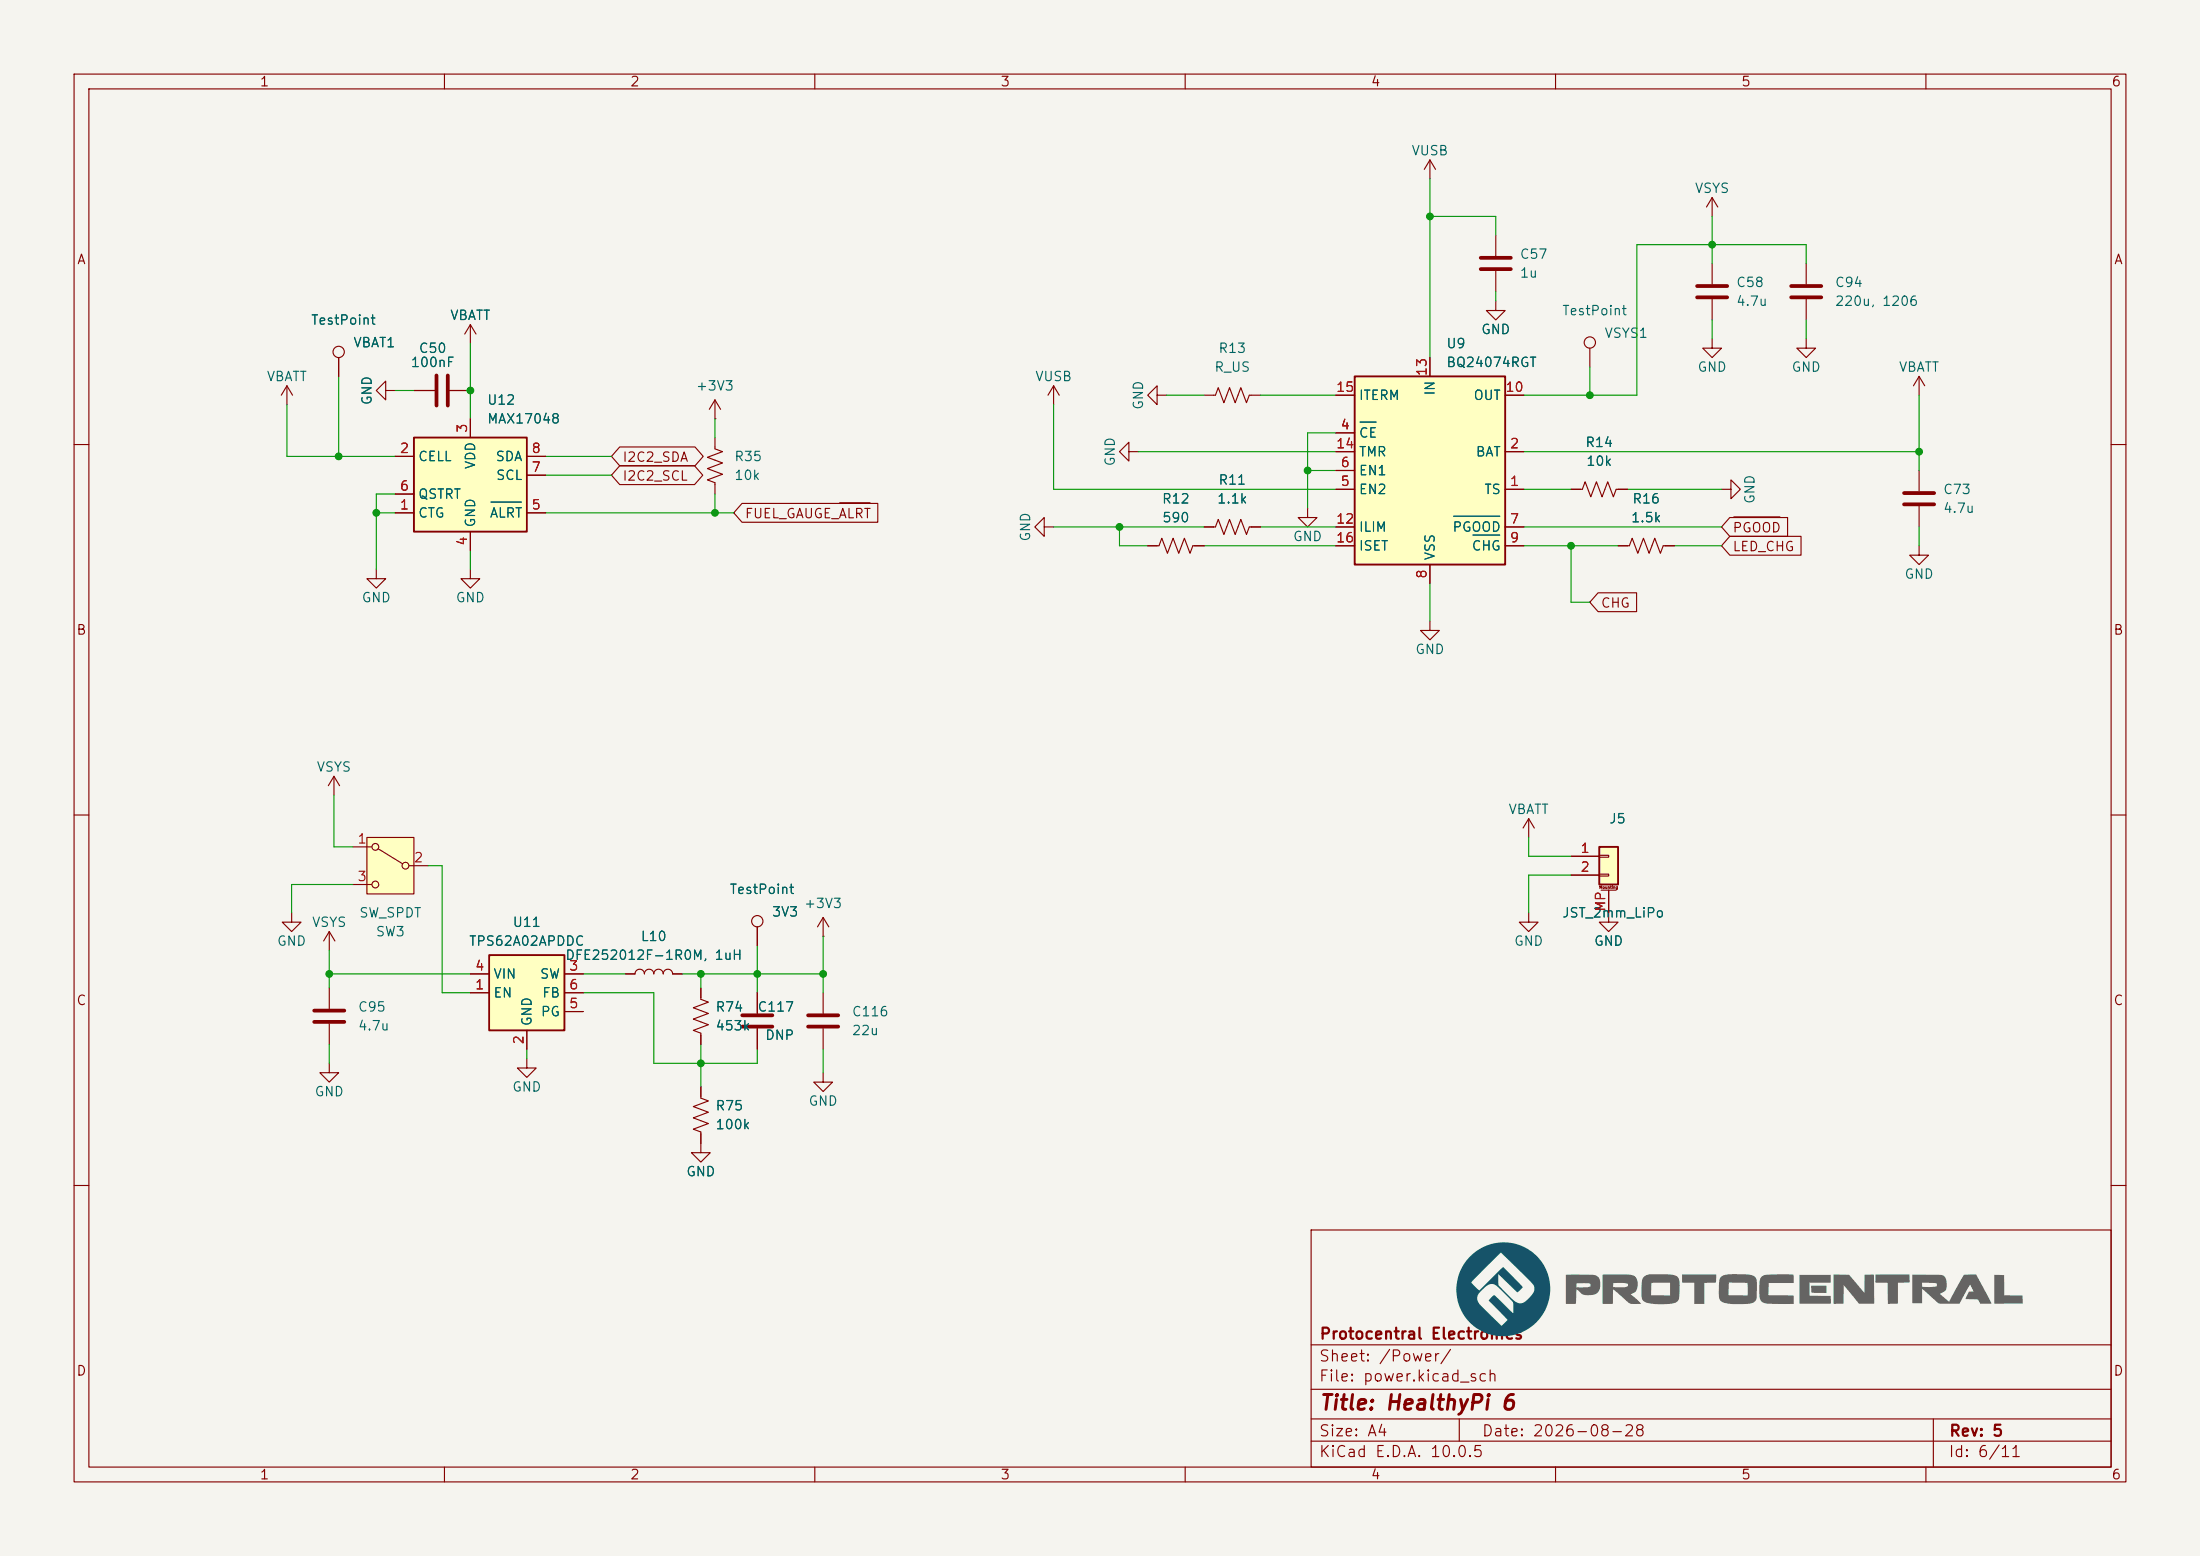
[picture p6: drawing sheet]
<svg xmlns="http://www.w3.org/2000/svg" width="297mm" height="210mm" viewBox="0 0 297 210" stroke-linecap="round" stroke-linejoin="round" font-family="sans-serif">
<path d="M0 0h297v210h-297z" fill="#f5f4ef" stroke="#f5f4ef" stroke-width=".14"/>
<g fill="none" stroke="#840000" stroke-width=".15">
<path d="M10 10h277v190h-277zM12 12h273v186h-273zM60 10v2M110 10v2M160 10v2M210 10v2M260 10v2M10 60h2M285 60h2M10 110h2M285 110h2M10 160h2"/>
<path d="M177 166h108v32h-108zM285 160h2M60 198v2M110 198v2M160 198v2M177 194.5h108M177 191.5h108M177 187.5h108M177 181.5h108M197 191.5v3M210 198v2M260 198v2"/>
<path d="M261 191.5v6.5"/>
</g>
<path d="M55.9 59.1h15.2v12.7h-15.2z" fill="#ffffc2"/>
<path d="M55.9 59.1h15.2v12.7h-15.2z" fill="none" stroke="#840000" stroke-width=".25"/>
<path d="M63.5 56.5v2.6M53.3 69.2h2.6M53.3 61.6h2.6M53.3 66.7h2.6M63.5 71.8v2.5M71.1 69.2h2.6M71.1 61.6h2.6M71.1 64.1h2.6M44.4 125.7l-.7 1.3M44.4 125.7l.8 1.3M44.4 125.7v2.6" fill="none" stroke="#840000" stroke-width=".15"/>
<path d="M66.3 67.8h4.1" fill="none" stroke="#006464" stroke-width=".15"/>
<path d="M49.5 113h6.4v7.7h-6.4z" fill="#ffffc2"/>
<g fill="none" stroke="#840000" stroke-width=".15">
<path d="M231.1 26.7l-.7 1.2M231.1 26.7l.8 1.2M231.1 26.7v2.5M47.6 114.3h2.6M47.6 119.4h2.6M49.5 113h6.4v7.7h-6.4zM51.1 114.6l3.3 2M55.2 116.8h2.6M71.1 142.9v1.2h1.3l-1.3 1.3-1.3-1.3h1.3"/>
<circle cx="50.7" cy="119.4" r=".46"/>
<circle cx="50.7" cy="114.3" r=".46"/>
<circle cx="54.7" cy="116.8" r=".46"/>
</g>
<path d="M66 128.9h10.2v10.2h-10.2z" fill="#ffffc2"/>
<path d="M66 128.9h10.2v10.2h-10.2z" fill="none" stroke="#840000" stroke-width=".25"/>
<g fill="none" stroke="#840000" stroke-width=".15">
<path d="M201.9 31.8v2.7M201.9 36.6v2.8M231.1 35.6v2.8M243.8 35.6v2.8M201.9 40.6v1.3h1.3l-1.3 1.3-1.2-1.3h1.2M214.6 47v2.5M231.1 45.7v1.3h1.3l-1.3 1.3-1.2-1.3h1.2M231.1 40.4v2.8M243.8 45.7v1.3h1.3l-1.3 1.3-1.2-1.3h1.2M243.8 40.4v2.8M259.1 50.8l-.8 1.3M259.1 50.8l.7 1.3"/>
<path d="M259.1 50.8v2.5M259.1 63.5v2.8M259.1 68.3v2.8M45.1 104.8l-.8 1.2M45.1 104.8l.7 1.2M45.1 104.8v2.5M44.4 133.4v2.7M44.4 138.2v2.8M63.5 134h2.5M63.5 131.4h2.5M71.1 139.1v2.5M76.2 134h2.5"/>
<path d="M76.2 131.4h2.5M76.2 136.5h2.5M84.5 131.4h1.2a.64 .64 0 0 1 .7-.6 .64 .64 0 0 1 .6 .6 .64 .64 0 0 1 .6-.6 .64 .64 0 0 1 .7 .6 .64 .64 0 0 1 .6-.6 .64 .64 0 0 1 .6 .6 .64 .64 0 0 1 .7-.6 .64 .64 0 0 1 .6 .6h1.3M94.6 133.4v1.5l1 .4-2 .7 2 .8-2 .7 2 .8-2 .8 1 .3v1.6M102.2 125.1v2.5M102.2 134v2.8M102.2 138.8v2.8M111.1 126.4h.1M111.1 123.8v2.6M111.1 134v2.8M111.1 138.8v2.8M111.1 123.8l-.7 1.3"/>
<path d="M111.1 123.8l.8 1.3M44.4 143.5v1.3h1.3l-1.3 1.3-1.2-1.3h1.2M94.6 146.7v1.5l1 .4-2 .8 2 .7-2 .8 2 .7-2 .8 1 .4v2.8h1.3l-1.3 1.2-1.3-1.2h1.3M111.1 144.8v1.3h1.3l-1.3 1.2-1.2-1.2h1.2"/>
<circle cx="214.6" cy="46.2" r=".76"/>
<circle cx="102.2" cy="124.3" r=".76"/>
</g>
<g fill="none" stroke="#840000" stroke-width=".51">
<path d="M199.9 34.8h4.1M199.9 36.3h4.1M229.1 38.6h4.1M241.8 38.6h4.1M229.1 40.1h4.1M241.8 40.1h4.1M257 66.5h4.1M257 68.1h4.1M42.4 136.4h4.1M42.4 137.9h4.1M100.2 137h4.1M100.2 138.6h4.1"/>
<path d="M109.1 137h4.1M109.1 138.6h4.1"/>
</g>
<path d="M182.9 50.8h20.3v25.4h-20.3z" fill="#ffffc2"/>
<path d="M182.9 50.8h20.3v25.4h-20.3z" fill="none" stroke="#840000" stroke-width=".25"/>
<g fill="none" stroke="#840000" stroke-width=".15">
<path d="M180.3 58.4h2.6M180.3 53.3h2.6M193 48.3v2.5M203.2 53.3h2.5M63.5 76.8v1.3h1.3l-1.3 1.3-1.3-1.3h1.3M141 71.1v-1.2l-1.3 1.2 1.3 1.3v-1.3h1.2M180.3 66h2.6M180.3 61h2.6M180.3 63.5h2.6M180.3 71.1h2.6M180.3 73.7h2.6M193 76.2v2.5"/>
<path d="M203.2 66h2.5M203.2 61h2.5M203.2 71.1h2.5M203.2 73.7h2.5M212.1 66h1.5l.4-1 .8 2.1 .7-2.1 .8 2.1 .7-2.1 .8 2.1 .4-1.1h1.5M232.4 66h1.3v-1.2l1.2 1.2-1.2 1.3v-1.3M193 83.8v1.3h1.3l-1.3 1.3-1.2-1.3h1.2"/>
</g>
<path d="M183.6 57h2.2M196.2 69.7h6.3M198.8 72.2h3.7" fill="none" stroke="#006464" stroke-width=".15"/>
<path d="M198.4 169.7a6.3 6.3 0 0 1 8.4-.7 6.3 6.3 0 0 1 1.5 8.4 6.3 6.3 0 0 1-8.1 2.3 6.2 6.2 0 0 1-3.5-4.5h2.7a3.5 3.5 0 0 0 1.4 1.9l1.9 1.8 .8-.7-2.5-2.6 .2-.4a.52 .52 0 0 1 .6-.4l2.5 2.4a2.67 2.67 0 0 0-.2-1.6l-1.7-1.7a1.17 1.17 0 0 0-1.9-.2l-.2 .2a1.73 1.73 0 0 0-.9 1.3h-2.7l-.1-1.1 .1-1h1.9l1.1 1.1 3.3-3.2 2.3 2.4a.35 .35 0 0 1 .2 .4l-.7 .6-2.5-2.5v1.3a.79 .79 0 0 0 .5 .7l1.3 1.4a1.32 1.32 0 0 0 2.2 0l.2-.2a1.3 1.3 0 0 0 .5-1.7l-4.4-4.3-4 4h-1.9a6.2 6.2 0 0 1 1.7-3.4z" fill="#165369"/>
<g fill="#656463">
<path d="M211.4 172.1l.8-.1a13.8 13.8 0 0 1 3.4 .2 1.63 1.63 0 0 1-.2 2.5 1.95 1.95 0 0 1-2.4-.6l-.2-.1v2h-1.4v-2.3h2.9a.36 .36 0 0 0 .4-.4l-1.8-.1h-.1v.5h-1.4z"/>
<path d="M216.3 172h.8a15 15 0 0 1 3.5 .2 1.52 1.52 0 0 1-.1 2.3l-.4 .2 1.5 1.3h-.9a1.32 1.32 0 0 1-1.3-.6l-1.6-1.4-.1 2h-1.4v-2.3l2.6 .1a1.1 1.1 0 0 0 .9-.3v-.1a.45 .45 0 0 0-.5-.2h-1.5v.5h-1.5z"/>
<path d="M222 172.3a3.7 3.7 0 0 1 2.2-.3h.7a2.3 2.3 0 0 1 1.7 .5 6.4 6.4 0 0 1-.1 3.1 3.2 3.2 0 0 1-2.3 .4h-.7a2.15 2.15 0 0 1-1.8-.6l-.1-.6h3.9v-1.7h-2.5l-.1 1.7h-1.3v-1.5a1.25 1.25 0 0 1 .4-1z"/>
<path d="M227.1 172h4.6v1.1h-1.6v2.9h-1.4v-2.9h-1.6z"/>
<path d="M232.3 172.4a3.3 3.3 0 0 1 2.2-.4h1.3a1.16 1.16 0 0 1 1.4 .8v.3a5.4 5.4 0 0 1-.2 2.5 4.3 4.3 0 0 1-2.7 .4h-.7a1.47 1.47 0 0 1-1.5-.9l-.1-.3h3.9v-1.7h-2.5l-.1 1.7h-1.3l.1-1.7z"/>
<path d="M237.9 172.3a4.4 4.4 0 0 1 2.2-.3h2l.1 1.2h-3.4l-.1 1.6 3.4 .1 .1 1.1h-.7a13.8 13.8 0 0 1-3.5-.2 1.46 1.46 0 0 1-.5-1.5v-1.1a1.22 1.22 0 0 1 .4-.9z"/>
<path d="M244.5 173.5h2.1v1h-.3a4 4 0 0 1-1.8-.1z"/>
<path d="M242.9 172.1h4.2v1h-2.8v1.8h2.8l.1 1h-4.3z"/>
<path d="M247.5 172h1.7a.53 .53 0 0 1 .7 .4l1.8 2.1v-2.5h1.3v3.9h-2l-2.1-2.4v2.4l-1.4 .1z"/>
<path d="M253.2 172h4.6v1.1h-1.6v2.8l-1.3 .1-.1-2.9h-1.6z"/>
<path d="M258.2 172l3.4 .1a.98 .98 0 0 1 1.2 1.2 1.15 1.15 0 0 1-.9 1.3l1.2 1.1 2-3.7h1.7l2.1 3.9-1.5 .1-.2-.4a.34 .34 0 0 0-.5-.2l-1.3-.1 .4-1h.6l-.4-.9-1.5 2.6-2.7-.1-2.3-1.9v1.9h-1.3v-2.8h1.3v.6h1.4a.4 .4 0 0 0 .4 0 .4 .4 0 0 0 .2-.5l-.8-.1h-2.5z"/>
<path d="M269.2 172.1h1.4v2.7h2.4l.1 1.1h-3.9z"/>
</g>
<path d="M218.4 73.7h1.6l.3-1.1 .8 2.1 .8-2.1 .7 2.1 .8-2.1 .8 2.1 .3-1h1.6" fill="none" stroke="#840000" stroke-width=".15"/>
<path d="M215.9 114.3h2.5v5.1h-2.5z" fill="#ffffc2"/>
<path d="M215.9 114.3h2.5v5.1h-2.5z" fill="none" stroke="#840000" stroke-width=".25"/>
<g fill="none" stroke="#840000" stroke-width=".15">
<path d="M193 21.6l-.7 1.3M193 21.6l.8 1.3M193 21.6v2.5M38.7 52.1l-.7 1.2M38.7 52.1l.8 1.2M38.7 52.1v2.5M45.7 48.3v2.5M52.1 52.7v-1.3l-1.3 1.3 1.3 1.3v-1.3h1.2M55.9 52.7h2.8M60.7 52.7h2.8M63.5 43.8l-.8 1.3M63.5 43.8l.8 1.3"/>
<path d="M63.5 43.8v2.6M63.5 56.5v2.6M96.5 56.5h.1M96.5 59.1v1.5l1 .4-2 .7 2 .8-2 .7 2 .8-2 .8 1 .4v1.5M96.5 54l-.7 1.2M96.5 54l.8 1.2M96.5 54v2.5M142.2 52.1l-.7 1.2M142.2 52.1l.8 1.2M142.2 52.1v2.5M156.2 53.3v-1.2l-1.3 1.2 1.3 1.3v-1.3h1.3M162.6 53.3h1.5l.4-1 .7 2.1 .8-2.1 .8 2.1 .7-2.1 .8 2.1 .4-1.1h1.5"/>
<path d="M180.3 53.3h2.6M180.3 58.4h2.6M193 48.3v2.5M203.2 53.3h2.5M50.8 76.8v1.3h1.3l-1.3 1.3-1.3-1.3h1.3M53.3 69.2h2.6M53.3 61.6h2.6M53.3 66.7h2.6M63.5 71.8v2.5M71.1 69.2h2.6M71.1 61.6h2.6M71.1 64.1h2.6"/>
<path d="M83.7 62.9h10.1l1.1 1.2-1.1 1.3h-10.1l-1.2-1.3zM83.7 60.3h10.1l1.1 1.3-1.1 1.3h-10.1l-1.2-1.3zM100.2 67.9h18.3v2.6h-18.3l-1.1-1.3zM113.4 67.9h4.1M152.4 61v-1.3l-1.3 1.3 1.3 1.2v-1.2h1.3M154.9 73.7h1.6l.3-1.1 .8 2.1 .8-2.1 .7 2.1 .8-2.1 .8 2.1 .3-1h1.6M162.6 71.1h1.5l.4-1 .7 2 .8-2 .8 2 .7-2 .8 2 .4-1h1.5M176.5 68.6v1.3h1.3l-1.3 1.2-1.2-1.2h1.2M180.3 71.1h2.6M180.3 73.7h2.6M180.3 66h2.6M180.3 61h2.6"/>
<path d="M180.3 63.5h2.6M193 76.2v2.5M203.2 71.1h2.5M203.2 73.7h2.5M203.2 66h2.5M203.2 61h2.5M212.1 66h1.3M218.4 73.7h1.3M218.4 66h1.3M224.8 73.7h1.3M233.5 72.4h9.6v2.5h-9.6l-1.1-1.2zM233.5 69.8h7.8v2.6h-7.8l-1.1-1.3z"/>
<path d="M234.1 69.8h6.2M259.1 73.7v1.2h1.2l-1.2 1.3-1.3-1.3h1.3M215.7 80h5.2v2.6h-5.2l-1.1-1.3zM206.4 110.5l-.8 1.3M206.4 110.5l.7 1.3M206.4 110.5v2.5M212.1 115.6h3.8M212.1 118.1h3.8M215.9 115.4h1.3v.3h-1.3zM215.9 118h1.3v.2h-1.3zM39.4 123.2v1.3h1.2l-1.2 1.2-1.3-1.2h1.3M63.5 131.4h2.5"/>
<path d="M63.5 134h2.5M71.1 139.1v2.5M76.2 131.4h2.5M76.2 134h2.5M76.2 136.5h2.5M84.5 131.4h1.2M90.8 131.4h1.3M94.6 133.4v1.2M94.6 139.7v1.3M102.2 125.1v2.5M102.2 134v2.8M102.2 138.8v2.8"/>
<path d="M206.4 123.2v1.3h1.2l-1.2 1.2-1.3-1.2h1.3M216.2 120.1h2M217.2 120.1v4.4h1.2l-1.2 1.2-1.3-1.2h1.3M94.6 146.7v1.3M94.6 153v1.3"/>
<circle cx="45.7" cy="47.5" r=".76"/>
</g>
<path d="M58.9 50.7v4M60.5 50.7v4" fill="none" stroke="#840000" stroke-width=".51"/>
<g fill="none" stroke="#009600" stroke-width=".15">
<path d="M193 24.1v24.2M193 29.2h8.9v2.6M201.9 39.4v1.2M231.1 29.2v6.4M243.8 35.6v-2.6h-22.8v20.3h-15.3M38.7 54.6v7h14.6M45.7 50.8v10.8M53.3 52.7h2.6M63.5 46.4v10.1M96.5 56.5v2.6M142.2 54.6v11.4h38.1M157.5 53.3h5.1"/>
<path d="M170.2 53.3h10.1M180.3 58.4h-3.8v10.2M214.6 49.5v3.8M231.1 43.2v2.5M243.8 43.2v2.5M259.1 53.3v10.2M50.8 69.2h2.5M53.3 66.7h-2.5v10.1M63.5 74.3v2.5M73.7 69.2h25.4M73.7 61.6h8.8M73.7 64.1h8.8"/>
<path d="M96.5 66.7v2.5M142.2 71.1h20.4M151.1 71.1v2.6h3.8M153.7 61h26.6M162.6 73.7h17.7M170.2 71.1h10.1M176.5 63.5h3.8M193 78.7v5.1M205.7 71.1h26.7M205.7 61h53.4M205.7 66h6.4M205.7 73.7h12.7"/>
<path d="M212.1 73.7v7.6h2.5M219.7 66h12.7M226.1 73.7h6.3M259.1 71.1v2.6M45.1 107.3v7h2.5M47.6 119.4h-8.2v3.8M57.8 116.8h1.9v17.2h3.8M206.4 113v2.6h5.7M212.1 118.1h-5.7v5.1M44.4 131.4h19.1M44.4 128.3v5.1M78.7 131.4h5.8"/>
<path d="M78.7 134h9.6v9.5h13.9v-1.9M92.1 131.4h19M94.6 131.4v2M102.2 127.6v6.4M111.1 126.4v7.6M44.4 141v2.5M71.1 141.6v1.3M94.6 141v5.7M111.1 141.6v3.2"/>
</g>
<path d="M183.6 57h2.2M66.3 67.8h4.1M196.2 69.7h6.3M198.8 72.2h3.7" fill="none" stroke="#006464" stroke-width=".15"/>
<g fill="#009600" stroke="#009600" stroke-width=".14">
<circle cx="231.1" cy="33" r=".46"/>
<circle cx="259.1" cy="61" r=".46"/>
<circle cx="214.6" cy="53.3" r=".46"/>
<circle cx="193" cy="29.2" r=".46"/>
<circle cx="63.5" cy="52.7" r=".46"/>
<circle cx="50.8" cy="69.2" r=".46"/>
<circle cx="96.5" cy="69.2" r=".46"/>
<circle cx="45.7" cy="61.6" r=".46"/>
<circle cx="176.5" cy="63.5" r=".46"/>
<circle cx="151.1" cy="71.1" r=".46"/>
<circle cx="212.1" cy="73.7" r=".46"/>
<circle cx="94.6" cy="143.5" r=".46"/>
<circle cx="102.2" cy="131.4" r=".46"/>
<circle cx="111.1" cy="131.4" r=".46"/>
<circle cx="94.6" cy="131.4" r=".46"/>
<circle cx="44.4" cy="131.4" r=".46"/>
</g>
<text font-size="2" fill="#840000" x="178" y="190.8">Title: HealthyPi 6</text>
<g font-size="1.5" fill="#840000">
<text x="178" y="184.1">Sheet: /Power/</text>
<text x="178" y="181.1">Protocentral Electronics</text>
<text x="178" y="186.8">File: power.kicad_sch</text>
<text x="178" y="197">KiCad E.D.A. 10.0.5</text>
<text x="178" y="194.2">Size: A4</text>
<text x="200" y="194.2">Date: 2026-08-28</text>
<text x="263" y="197">Id: 6/11</text>
<text x="263" y="194.2">Rev: 5</text>
</g>
<g font-size="1.3" fill="#840000">
<text x="35" y="12">1</text>
<text x="85" y="12">2</text>
<text x="135" y="12">3</text>
<text x="185" y="12">4</text>
<text x="235" y="12">5</text>
<text x="285" y="12">6</text>
<text x="10.3" y="36">A</text>
<text x="285.3" y="36">A</text>
<text x="84" y="65.2">I2C2_SCL</text>
<text x="84" y="62.6">I2C2_SDA</text>
<text x="100.5" y="70.3">FUEL_GAUGE_ALRT</text>
<text x="233.8" y="74.7">LED_CHG</text>
<text x="233.8" y="72.2">PGOOD</text>
<text x="216" y="82.3">CHG</text>
<text x="10.2" y="86">B</text>
<text x="285.2" y="86">B</text>
<text x="10.2" y="136">C</text>
<text x="285.2" y="136">C</text>
<text x="10.2" y="186">D</text>
<text x="285.2" y="186">D</text>
<text x="35" y="200">1</text>
<text x="85" y="200">2</text>
<text x="135" y="200">3</text>
<text x="185" y="200">4</text>
<text x="235" y="200">5</text>
<text x="285" y="200">6</text>
</g>
<g font-size="1.3" fill="#006464">
<text x="190.5" y="21.3">VUSB</text>
<text x="228.7" y="26.4">VSYS</text>
<text x="205.1" y="35.3">C57</text>
<text x="205.1" y="37.8">1u</text>
<text x="234.3" y="39.1">C58</text>
<text x="234.3" y="41.6">4.7u</text>
<text x="247.6" y="39.1">C94</text>
<text x="247.6" y="41.6">220u, 1206</text>
<text x="41.9" y="44.1">TestPoint</text>
<text x="47.6" y="47.2">VBAT1</text>
<text x="56.4" y="48">C50</text>
<text x="60.7" y="43.5">VBATT</text>
<text x="164.4" y="48">R13</text>
<text x="195.2" y="47.3">U9</text>
<text x="199.9" y="45.4">GND</text>
<text x="210.8" y="42.9">TestPoint</text>
<text x="216.5" y="45.9">VSYS1</text>
<text x="35.9" y="51.8">VBATT</text>
<text x="55.4" y="49.9">100nF</text>
<text x="93.9" y="53">+3V3</text>
<text x="139.7" y="51.8">VUSB</text>
<text x="163.9" y="50.5">R_US</text>
<text x="194" y="53.5" transform="rotate(-90 194 53.5)">IN</text>
<text x="195.2" y="49.9">BQ24074RGT</text>
<text x="229.1" y="50.5">GND</text>
<text x="241.8" y="50.5">GND</text>
<text x="256.3" y="50.5">VBATT</text>
<text x="50.5" y="54.8" transform="rotate(-90 50.5 54.8)">GND</text>
<text x="65.7" y="54.9">U12</text>
<text x="65.7" y="57.5">MAX17048</text>
<text x="154.6" y="55.4" transform="rotate(-90 154.6 55.4)">GND</text>
<text x="183.4" y="59.4">CE</text>
<text x="183.4" y="54.3">ITERM</text>
<text x="198.8" y="54.3">OUT</text>
<text x="56.4" y="62.6">CELL</text>
<text x="64.5" y="63.4" transform="rotate(-90 64.5 63.4)">VDD</text>
<text x="66.8" y="62.6">SDA</text>
<text x="66.9" y="65.1">SCL</text>
<text x="99" y="62.6">R35</text>
<text x="99" y="65.1">10k</text>
<text x="150.8" y="63" transform="rotate(-90 150.8 63)">GND</text>
<text x="164.4" y="65.7">R11</text>
<text x="183.4" y="64.5">EN1</text>
<text x="183.4" y="61.9">TMR</text>
<text x="199.1" y="61.9">BAT</text>
<text x="213.9" y="60.7">R14</text>
<text x="214" y="63.2">10k</text>
<text x="56.4" y="70.2">CTG</text>
<text x="56.4" y="67.6">QSTRT</text>
<text x="64.5" y="71.3" transform="rotate(-90 64.5 71.3)">GND</text>
<text x="66" y="70.2">ALRT</text>
<text x="156.8" y="68.3">R12</text>
<text x="156.8" y="70.8">590</text>
<text x="164.2" y="68.3">1.1k</text>
<text x="183.4" y="67">EN2</text>
<text x="200.3" y="67">TS</text>
<text x="220.1" y="70.8">1.5k</text>
<text x="220.3" y="68.3">R16</text>
<text x="237.2" y="68.1" transform="rotate(-90 237.2 68.1)">GND</text>
<text x="262.2" y="67">C73</text>
<text x="262.2" y="69.5">4.7u</text>
<text x="139.4" y="73.2" transform="rotate(-90 139.4 73.2)">GND</text>
<text x="174.5" y="73.4">GND</text>
<text x="183.4" y="72.1">ILIM</text>
<text x="183.4" y="74.6">ISET</text>
<text x="194" y="75.7" transform="rotate(-90 194 75.7)">VSS</text>
<text x="196" y="72.1">PGOOD</text>
<text x="198.6" y="74.6">CHG</text>
<text x="48.7" y="81.6">GND</text>
<text x="61.4" y="81.6">GND</text>
<text x="257" y="78.4">GND</text>
<text x="191" y="88.6">GND</text>
<text x="42.7" y="104.5">VSYS</text>
<text x="203.6" y="110.2">VBATT</text>
<text x="217.2" y="111.5">J5</text>
<text x="42" y="125.4">VSYS</text>
<text x="48.4" y="124.2">SW_SPDT</text>
<text x="69.1" y="125.4">U11</text>
<text x="98.4" y="121">TestPoint</text>
<text x="104.1" y="124">3V3</text>
<text x="108.5" y="122.9">+3V3</text>
<text x="210.8" y="124.2">JST_2mm_LiPo</text>
<text x="37.3" y="128">GND</text>
<text x="50.6" y="126.7">SW3</text>
<text x="63.2" y="128">TPS62A02APDDC</text>
<text x="76.2" y="129.9">DFE252012F-1R0M, 1uH</text>
<text x="86.4" y="127.3">L10</text>
<text x="204.3" y="128">GND</text>
<text x="215.1" y="128">GND</text>
<text x="48.2" y="136.9">C95</text>
<text x="66.5" y="134.9">EN</text>
<text x="66.5" y="132.4">VIN</text>
<text x="72.8" y="132.4">SW</text>
<text x="72.9" y="137.5">PG</text>
<text x="73.1" y="134.9">FB</text>
<text x="96.5" y="136.9">R74</text>
<text x="102.2" y="136.9">C117</text>
<text x="114.9" y="137.5">C116</text>
<text x="48.2" y="139.4">4.7u</text>
<text x="72.1" y="138.6" transform="rotate(-90 72.1 138.6)">GND</text>
<text x="96.5" y="139.4">453k</text>
<text x="103.2" y="140.7">DNP</text>
<text x="114.9" y="140">22u</text>
<text x="42.4" y="148.3">GND</text>
<text x="69.1" y="147.6">GND</text>
<text x="109.1" y="149.6">GND</text>
<text x="96.5" y="150.2">R75</text>
<text x="96.5" y="152.7">100k</text>
<text x="92.6" y="159.1">GND</text>
</g>
<g font-size="1.3" fill="#a90000">
<text x="180.3" y="53.2">15</text>
<text x="192.9" y="50.9" transform="rotate(-90 192.9 50.9)">13</text>
<text x="203.1" y="53.2">10</text>
<text x="63.4" y="58.5" transform="rotate(-90 63.4 58.5)">3</text>
<text x="180.9" y="58.3">4</text>
<text x="53.9" y="61.5">2</text>
<text x="71.7" y="64">7</text>
<text x="71.7" y="61.5">8</text>
<text x="180.3" y="60.8">14</text>
<text x="180.9" y="65.9">5</text>
<text x="180.9" y="63.4">6</text>
<text x="203.7" y="65.9">1</text>
<text x="203.7" y="60.8">2</text>
<text x="53.9" y="69.1">1</text>
<text x="53.9" y="66.5">6</text>
<text x="71.7" y="69.1">5</text>
<text x="180.3" y="71">12</text>
<text x="203.7" y="71">7</text>
<text x="63.4" y="73.8" transform="rotate(-90 63.4 73.8)">4</text>
<text x="180.3" y="73.5">16</text>
<text x="203.7" y="73.5">9</text>
<text x="192.9" y="78.2" transform="rotate(-90 192.9 78.2)">8</text>
<text x="48.2" y="114.2">1</text>
<text x="48.2" y="119.2">3</text>
<text x="55.8" y="116.7">2</text>
<text x="213.3" y="115.4">1</text>
<text x="213.3" y="118">2</text>
<text x="217" y="123.2" transform="rotate(-90 217 123.2)">MP</text>
<text x="64" y="131.3">4</text>
<text x="76.7" y="131.3">3</text>
<text x="64" y="133.9">1</text>
<text x="76.7" y="136.4">5</text>
<text x="76.7" y="133.9">6</text>
<text x="71" y="141.1" transform="rotate(-90 71 141.1)">2</text>
</g>
<text font-size=".4" fill="#840000" x="215.9" y="120">Mounting</text>
</svg>
